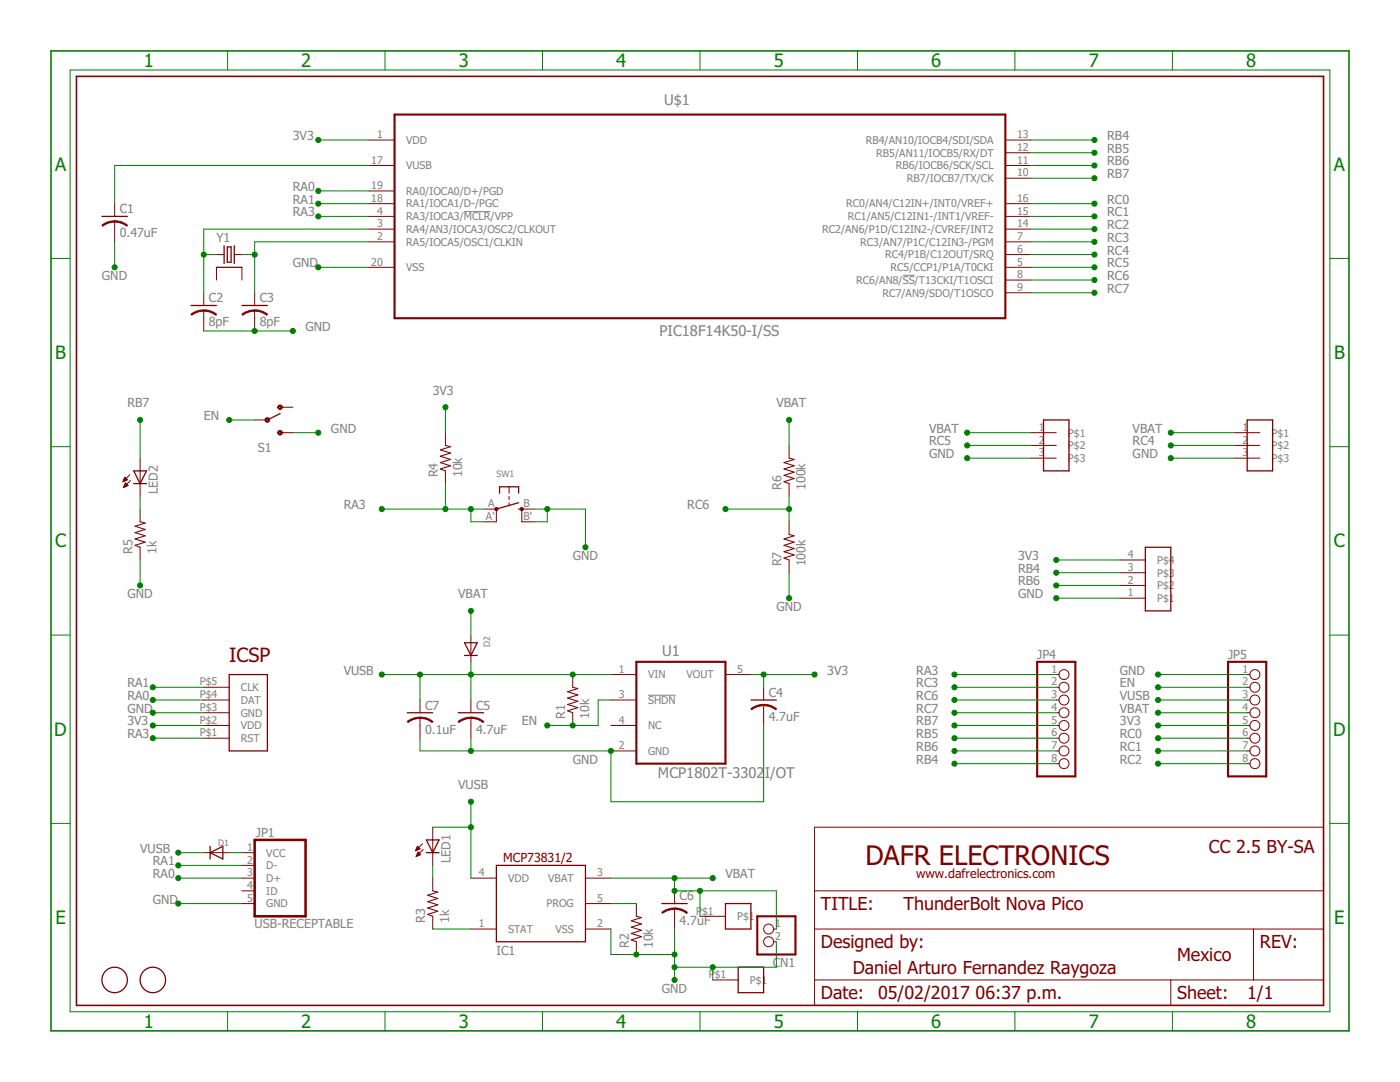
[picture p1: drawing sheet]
<svg xmlns="http://www.w3.org/2000/svg" width="279mm" height="216mm" viewBox="0 0 279 216" stroke-linecap="round" stroke-linejoin="round" font-family="sans-serif">
<path d="M92.6 42.2h5.3M180.2 54.9h2.3M129.3 138.7h5.5" fill="none" stroke="#808080" stroke-width=".2"/>
<path d="M50.8 167.6h10.2v15.2h-10.2z" fill="none" stroke="#800000" stroke-width=".51"/>
<g fill="none" stroke="#800000" stroke-width=".2">
<path d="M73.7 27.9h5M73.7 33h5M73.7 38.1h5M200.6 27.9h5.1M200.6 33h5.1M200.6 30.5h5.1M200.6 35.6h5.1M22.9 40.6v2.6M22.9 44.2v4.1M40.7 58.4v2.6M43.2 50.8h1.5M43.2 53.3v2.6"/>
<path d="M46.8 50.8h1.5M48.3 53.3v2.6M50.8 58.4v2.6M73.7 40.6h5M73.7 43.2h5M73.7 45.7h5M73.7 48.3h5M73.7 53.3h5M200.6 40.6h5.1M200.6 43.2h5.1M200.6 45.7h5.1M200.6 48.3h5.1"/>
<path d="M200.6 53.3h5.1M200.6 50.8h5.1M200.6 55.9h5.1M200.6 58.4h5.1M40.7 62v4M50.8 62v4M24.6 96.1h.1M24.6 95.9h.4M24.7 95.8h.6M24.7 97.3h.1M24.7 95.7h.7M24.7 97.1h.3"/>
<path d="M24.8 95.6h.4M24.8 97h.5M24.8 95.4h.3M24.8 96.9h.7M24.9 95.3h.1M24.9 96.8h.5M24.9 95.2l.5 .5-.9 .4zM24.9 96.6h.4M25 96.5h.2M25 96.4h.1M25 96.4l-.3 .9M25 96.4l.5 .5"/>
<path d="M25.5 96.9l-.8 .4M25.9 94.7l-1.4 1.4M26.1 95.9l-1.4 1.4M28 91.4v7.6M50.8 83.8h2.6M55.9 86.3h2.5M55.9 81.3h2.5M88.9 86.3v2.6M88.9 94v2.5M101.6 97.1v1.3M101.6 99v.7M157.5 88.9v2.5"/>
<path d="M157.5 96.5v2.5M205.7 86.3h5.1M205.7 88.9h5.1M205.7 91.4h5.1M246.4 86.3h5M246.4 88.9h5M246.4 91.4h5M28 101.6v2.5M28 109.2v2.5M96.5 101.6h2.6v2.5h-2.6M101.6 100.3v.6M106.7 101.6h-2.6v2.5h2.6"/>
<path d="M157.5 104.1v2.6M157.5 111.7v2.6M223.5 119.4h5.1M223.5 116.8h5.1M223.5 114.3h5.1M223.5 111.7h5.1M40.7 137.1h5M40.7 139.7h5M83.8 139.7v2.5M94 127v5.1M94 139.7v2.5M114.3 134.6v2.5"/>
<path d="M121.9 134.6h5.1M121.9 139.7h5.1M144.8 134.6h5.1M152.4 137.1v2.6M210.8 134.6h.6M210.8 137.1h.6M210.8 139.7h.6M248.9 134.6h.5M248.9 137.1h.5M248.9 139.7h.5M40.7 142.2h5M40.7 144.8h5"/>
<path d="M40.7 147.3h5M83.8 143.2v4.1M94 143.2v4.1M114.3 142.2v2.6M121.9 144.8h5.1M121.9 149.8h5.1M152.4 140.7v4.1M210.8 142.2h.6M210.8 144.8h.6M210.8 147.3h.6M210.8 149.8h.6M210.8 152.4h.6"/>
<path d="M248.9 142.2h.5M248.9 144.8h.5M248.9 147.3h.5M248.9 149.8h.5M248.9 152.4h.5M40.7 170.1h5M48.3 170.1h2.5M48.3 172.7h2.5M48.3 175.2h2.5M48.3 177.8h2.5M83 169.7h.1M83 169.6h.3"/>
<path d="M83.1 169.5h.5M83.1 169.4h.7M83.1 170.8h.1M83.1 170.7h.4M83.2 169.2h.5M83.2 169.1h.4M83.2 170.6h.6M83.2 170.5h.7M83.3 169h.2M83.3 168.9l-.4 .9M83.3 168.9l.5 .5M83.3 168.9h.1"/>
<path d="M83.3 170.3h.5M83.4 170.2h.3M83.4 170.1h.1M83.4 170l.5 .5-.8 .4zM83.8 169.4l-.9 .4M84.3 168.4l-1.4 1.4M84.5 169.5l-1.4 1.4M86.4 165.1v7.6M86.4 175.2v2.6M94 175.2h5.1M116.8 175.2h5.1M134.6 177.8v2.5"/>
<path d="M162.6 177.8h101.5M162.6 165.1h101.5v35.5h-101.5zM48.3 180.3h2.5M86.4 182.8v2.6M94 185.4h5.1M116.8 180.3h5.1M116.8 185.4h5.1M127 180.3v2.5M127 187.9v2.6M134.6 181.3v4.1M139.7 182.8h5.1M142.2 195.5h5.1"/>
<path d="M154.4 185.4h.5M154.4 187.9h.5M162.6 185.4h101.5M162.6 195.5h101.5M233.7 195.5v5.1M250.2 185.4v10.1"/>
<circle cx="212.3" cy="134.6" r=".99"/>
<circle cx="212.3" cy="137.1" r=".99"/>
<circle cx="212.3" cy="139.7" r=".99"/>
<circle cx="250.4" cy="134.6" r=".99"/>
<circle cx="250.4" cy="139.7" r=".99"/>
<circle cx="250.4" cy="137.1" r=".99"/>
<circle cx="212.3" cy="149.8" r=".99"/>
<circle cx="212.3" cy="144.8" r=".99"/>
<circle cx="212.3" cy="152.4" r=".99"/>
<circle cx="212.3" cy="142.2" r=".99"/>
<circle cx="212.3" cy="147.3" r=".99"/>
<circle cx="250.4" cy="142.2" r=".99"/>
<circle cx="250.4" cy="147.3" r=".99"/>
<circle cx="250.4" cy="149.8" r=".99"/>
<circle cx="250.4" cy="152.4" r=".99"/>
<circle cx="250.4" cy="144.8" r=".99"/>
<circle cx="153.4" cy="187.9" r=".99"/>
<circle cx="153.4" cy="185.4" r=".99"/>
</g>
<path d="M15.3 15.2h248.8v185.4h-248.8z" fill="none" stroke="#800000" stroke-width=".32"/>
<path d="M78.7 22.9h121.9v40.6h-121.9zM127 132.1h17.8v20.3h-17.8zM207 132.1h7.6v22.8h-7.6zM245.1 132.1h7.6v22.8h-7.6zM151.1 182.8h7.6v7.7h-7.6z" fill="none" stroke="#800000" stroke-width=".42"/>
<g fill="none" stroke="#800000" stroke-width=".25">
<path d="M20.3 43.2h5.1M43.2 53.3h5.1M44.7 49v3.6M45.4 49.3h.7v3h-.7zM46.8 49v3.6M38.1 61h5.1M48.3 61h5.1M26.7 94h2.5l-1.2 2.5zM26.7 96.5h2.5M55.9 82.5l-2.5 1.3M99.7 98.4v-1.3h3.8v1.3M208.3 83.8h5v10.2h-5z"/>
<path d="M248.9 83.8h5.1v10.2h-5.1zM103.5 101.6h.6M103.5 100.3l-4.4 1.3M228.6 109.2h5.1v12.7h-5.1zM45.7 134.6h7.7v15.2h-7.7zM92.7 128.2h2.5l-1.2 2.6zM92.7 130.8h2.5M149.9 139.7h5M81.3 142.2h5.1M91.4 142.2h5.1M41.9 170.1l2.6-1.2v2.5zM41.9 168.9v2.5"/>
<path d="M85.1 167.6h2.5l-1.2 2.5zM85.1 170.1h2.5M99.1 172.7h17.7v15.2h-17.7zM132.1 180.3h5.1M144.8 180.3h5.1v5.1h-5.1zM147.3 193h5.1v5.1h-5.1z"/>
<circle cx="22.9" cy="195.5" r="2.54"/>
<circle cx="30.5" cy="195.5" r="2.54"/>
</g>
<path d="M88.9 88.9l1 .2-2 .7 2 .6-2 .6 2 .7-2 .6 2 .6-2 .7 1 .4M157.5 91.4l1 .3-2 .6 2 .6-2 .7 2 .6-2 .6 2 .7-2 .6 1 .4M28 104.1l1 .3-2.1 .6 2.1 .6-2.1 .7 2.1 .6-2.1 .6 2.1 .7-2.1 .6 1.1 .4M157.5 106.7l1 .2-2 .6 2 .7-2 .6 2 .7-2 .6 2 .6-2 .7 1 .3M114.3 137.1l1 .3-2 .6 2 .7-2 .6 2 .6-2 .7 2 .6-2 .6 1 .4M86.4 177.8l1 .2-2.1 .6 2.1 .7-2.1 .6 2.1 .7-2.1 .6 2.1 .6-2.1 .7 1.1 .3M127 182.8l1 .3-2 .6 2 .7-2 .6 2 .6-2 .7 2 .6-2 .6 1 .4" fill="none" stroke="#800000" stroke-width=".21"/>
<g fill="#800000" stroke="#800000" stroke-width=".2">
<path d="M55.6 80.9a.46 .46 0 0 1 .7 .2 .46 .46 0 0 1-.3 .6 .46 .46 0 0 1-.6-.4h.2a.26 .26 0 0 1 .4-.3 .26 .26 0 0 1 .1 .4 .26 .26 0 0 1-.4 0l-.3-.1z" fill-rule="evenodd"/>
<path d="M55.6 86a.46 .46 0 0 1 .7 .1 .46 .46 0 0 1-.3 .7 .46 .46 0 0 1-.6-.5h.2a.26 .26 0 0 1 .4-.2 .26 .26 0 0 1 .1 .4 .26 .26 0 0 1-.4 0l-.3-.2z" fill-rule="evenodd"/>
<path d="M53.1 83.4a.46 .46 0 0 1 .7 .2 .46 .46 0 0 1-.3 .6 .46 .46 0 0 1-.6-.4h.2a.26 .26 0 0 1 .3-.3 .26 .26 0 0 1 .2 .4 .26 .26 0 0 1-.5 0l-.2-.1z" fill-rule="evenodd"/>
<path d="M22.9 44h.3a3.9 3.9 0 0 1 2.2 .9l-.1 .2-.9-.5-1.5-.3z" fill-rule="evenodd"/>
<path d="M20.3 44.9l1.2-.6 1.4-.2v.2l-1 .1-1.4 .7z" fill-rule="evenodd"/>
<path d="M40.7 61.8l1.3 .2 1.2 .7-.1 .2-1.4-.7-1-.1z" fill-rule="evenodd"/>
<path d="M38.1 62.7l1.2-.6 1.4-.3v.3l-1.1 .1-1.3 .7z" fill-rule="evenodd"/>
<path d="M50.8 61.8l1.4 .2 1.2 .7-.2 .2-1.4-.7-1-.1z" fill-rule="evenodd"/>
<path d="M48.3 62.7l1.2-.6 1.3-.3v.3l-1 .1-1.4 .7z" fill-rule="evenodd"/>
<path d="M152.4 140.5h.3a3.9 3.9 0 0 1 2.3 .9l-.2 .2-1.4-.7-1-.1z" fill-rule="evenodd"/>
<path d="M149.9 141.4l1.1-.6 1.4-.2v.2l-1 .1-1.4 .7z" fill-rule="evenodd"/>
<path d="M94 143.1h.3a3.9 3.9 0 0 1 2.3 .9l-.2 .2-1.4-.7-1-.2z" fill-rule="evenodd"/>
<path d="M91.4 144l1.2-.7 1.4-.2v.3l-1 .1-1.4 .7z" fill-rule="evenodd"/>
<path d="M134.6 181.2l1.4 .2 1.2 .7-.2 .2-.9-.6-1.5-.3z" fill-rule="evenodd"/>
<path d="M132.1 182.1l1.2-.7 1.3-.2v.2l-1.5 .3-.9 .5z" fill-rule="evenodd"/>
<path d="M83.8 143.1h.3a3.9 3.9 0 0 1 2.3 .9l-.2 .2-1.3-.7-1.1-.2z" fill-rule="evenodd"/>
<path d="M81.3 144l1.2-.7 1.3-.2v.3l-1 .1-1.4 .7z" fill-rule="evenodd"/>
<circle cx="99.1" cy="101.6" r=".32"/>
<circle cx="104.1" cy="101.6" r=".32"/>
</g>
<path d="M10.2 10.2h259v195.5h-259z" fill="none" stroke="#008000" stroke-width=".32"/>
<g fill="none" stroke="#008000" stroke-width=".2">
<path d="M14 14h251.4v187.9h-251.4zM45.4 10.2v3.8M76.8 10.2v3.8M108.3 10.2v3.8M139.7 10.2v3.8M171.1 10.2v3.8M202.5 10.2v3.8M234 10.2v3.8M63.5 38.1h10.2M63.5 27.9h10.2M73.7 33h-50.8v7.6M205.7 27.9h12.7"/>
<path d="M205.7 33h12.7M205.7 35.6h12.7M205.7 30.5h12.7M10.2 51.6h3.8M22.9 48.3v5M40.7 50.8h2.5M48.3 50.8h2.5M63.5 40.6h10.2M63.5 53.3h10.2M63.5 43.2h10.2M73.7 45.7h-33v12.7M73.7 48.3h-22.9v10.1"/>
<path d="M205.7 40.6h12.7M205.7 53.3h12.7M205.7 43.2h12.7M205.7 50.8h12.7M205.7 45.7h12.7M205.7 48.3h12.7M205.7 55.9h12.7M205.7 58.4h12.7M265.4 51.6h3.8M40.7 66h17.7M10.2 89.1h3.8M28 83.8v7.6"/>
<path d="M28 99v2.6M45.7 83.8h5.1M58.4 86.3h5.1M88.9 81.3v5M88.9 96.5v5.1M157.5 83.8v5.1M157.5 99v5.1M193 86.3h12.7M193 91.4h12.7M193 88.9h12.7M233.7 86.3h12.7M233.7 91.4h12.7"/>
<path d="M233.7 88.9h12.7M265.4 89.1h3.8M28 111.7v5.1M76.2 101.6h20.3M94 101.6v2.5h2.5M106.7 101.6h10.1v7.6M109.2 101.6v2.5h-2.5M144.8 101.6h12.7M157.5 114.3v5.1M210.8 111.7h12.7M210.8 119.4h12.7M210.8 114.3h12.7"/>
<path d="M210.8 116.8h12.7M10.2 126.7h3.8M30.5 139.7h10.2M30.5 137.1h10.2M76.2 134.6h45.7M83.8 134.6v5.1M94 121.9v5.1M94 132.1v7.6M121.9 139.7h-2.5v5.1h-10.2M149.9 134.6h12.7M152.4 134.6v2.5M190.5 139.7h20.3"/>
<path d="M190.5 137.1h20.3M190.5 134.6h20.3M231.1 139.7h17.8M231.1 137.1h17.8M231.1 134.6h17.8M265.4 126.7h3.8M30.5 144.8h10.2M30.5 142.2h10.2M30.5 147.3h10.2M94 147.3v2.5M94 160v15.2M152.4 144.8v15.2h-30.5v-10.2h-38.1v-2.5"/>
<path d="M190.5 144.8h20.3M190.5 142.2h20.3M190.5 149.8h20.3M190.5 147.3h20.3M190.5 152.4h20.3M231.1 144.8h17.8M231.1 142.2h17.8M231.1 149.8h17.8M231.1 147.3h17.8M231.1 152.4h17.8M10.2 164.3h3.8M35.6 175.2h12.7"/>
<path d="M35.6 172.7h12.7M35.6 170.1h5.1M45.7 170.1h2.6M86.4 165.1h7.6M86.4 172.7v2.5M121.9 175.2h20.3M134.6 175.2v2.6h20.3v7.6M139.7 177.8v5M265.4 164.3h3.8M35.6 180.3h12.7M86.4 185.4h7.6M121.9 180.3h5.1"/>
<path d="M121.9 185.4v5.1h12.7M134.6 185.4v10.1M142.2 193v2.5M154.9 187.9v5.1h-20.3M45.4 201.9v3.8M76.8 201.9v3.8M108.3 201.9v3.8M139.7 201.9v3.8M171.1 201.9v3.8M202.5 201.9v3.8M234 201.9v3.8"/>
</g>
<g fill="#008000" stroke="#008000" stroke-width=".2">
<circle cx="63.5" cy="38.1" r=".51"/>
<circle cx="30.5" cy="139.7" r=".51"/>
<circle cx="35.6" cy="175.2" r=".51"/>
<circle cx="63.5" cy="40.6" r=".51"/>
<circle cx="30.5" cy="137.1" r=".51"/>
<circle cx="35.6" cy="172.7" r=".51"/>
<circle cx="63.5" cy="27.9" r=".51"/>
<circle cx="30.5" cy="144.8" r=".51"/>
<circle cx="152.4" cy="134.6" r=".51"/>
<circle cx="162.6" cy="134.6" r=".51"/>
<circle cx="88.9" cy="81.3" r=".51"/>
<circle cx="210.8" cy="111.7" r=".51"/>
<circle cx="231.1" cy="144.8" r=".51"/>
<circle cx="63.5" cy="53.3" r=".51"/>
<circle cx="30.5" cy="142.2" r=".51"/>
<circle cx="22.9" cy="53.3" r=".51"/>
<circle cx="50.8" cy="66" r=".51"/>
<circle cx="58.4" cy="66" r=".51"/>
<circle cx="35.6" cy="180.3" r=".51"/>
<circle cx="134.6" cy="190.5" r=".51"/>
<circle cx="127" cy="190.5" r=".51"/>
<circle cx="134.6" cy="195.5" r=".51"/>
<circle cx="134.6" cy="193" r=".51"/>
<circle cx="142.2" cy="193" r=".51"/>
<circle cx="109.2" cy="101.6" r=".51"/>
<circle cx="116.8" cy="109.2" r=".51"/>
<circle cx="157.5" cy="119.4" r=".51"/>
<circle cx="63.5" cy="86.3" r=".51"/>
<circle cx="28" cy="116.8" r=".51"/>
<circle cx="210.8" cy="119.4" r=".51"/>
<circle cx="193" cy="91.4" r=".51"/>
<circle cx="233.7" cy="91.4" r=".51"/>
<circle cx="231.1" cy="134.6" r=".51"/>
<circle cx="121.9" cy="149.8" r=".51"/>
<circle cx="94" cy="149.8" r=".51"/>
<circle cx="63.5" cy="43.2" r=".51"/>
<circle cx="30.5" cy="147.3" r=".51"/>
<circle cx="94" cy="101.6" r=".51"/>
<circle cx="88.9" cy="101.6" r=".51"/>
<circle cx="76.2" cy="101.6" r=".51"/>
<circle cx="190.5" cy="134.6" r=".51"/>
<circle cx="40.7" cy="50.8" r=".51"/>
<circle cx="50.8" cy="50.8" r=".51"/>
<circle cx="35.6" cy="170.1" r=".51"/>
<circle cx="94" cy="134.6" r=".51"/>
<circle cx="76.2" cy="134.6" r=".51"/>
<circle cx="114.3" cy="134.6" r=".51"/>
<circle cx="83.8" cy="134.6" r=".51"/>
<circle cx="94" cy="160" r=".51"/>
<circle cx="94" cy="165.1" r=".51"/>
<circle cx="231.1" cy="139.7" r=".51"/>
<circle cx="94" cy="121.9" r=".51"/>
<circle cx="134.6" cy="175.2" r=".51"/>
<circle cx="142.2" cy="175.2" r=".51"/>
<circle cx="134.6" cy="177.8" r=".51"/>
<circle cx="139.7" cy="177.8" r=".51"/>
<circle cx="157.5" cy="83.8" r=".51"/>
<circle cx="193" cy="86.3" r=".51"/>
<circle cx="233.7" cy="86.3" r=".51"/>
<circle cx="231.1" cy="142.2" r=".51"/>
<circle cx="114.3" cy="144.8" r=".51"/>
<circle cx="109.2" cy="144.8" r=".51"/>
<circle cx="45.7" cy="83.8" r=".51"/>
<circle cx="231.1" cy="137.1" r=".51"/>
<circle cx="28" cy="83.8" r=".51"/>
<circle cx="218.4" cy="35.6" r=".51"/>
<circle cx="190.5" cy="144.8" r=".51"/>
<circle cx="218.4" cy="27.9" r=".51"/>
<circle cx="210.8" cy="114.3" r=".51"/>
<circle cx="190.5" cy="152.4" r=".51"/>
<circle cx="218.4" cy="30.5" r=".51"/>
<circle cx="190.5" cy="147.3" r=".51"/>
<circle cx="218.4" cy="33" r=".51"/>
<circle cx="210.8" cy="116.8" r=".51"/>
<circle cx="190.5" cy="149.8" r=".51"/>
<circle cx="218.4" cy="40.6" r=".51"/>
<circle cx="231.1" cy="147.3" r=".51"/>
<circle cx="218.4" cy="43.2" r=".51"/>
<circle cx="231.1" cy="149.8" r=".51"/>
<circle cx="218.4" cy="45.7" r=".51"/>
<circle cx="231.1" cy="152.4" r=".51"/>
<circle cx="218.4" cy="48.3" r=".51"/>
<circle cx="190.5" cy="137.1" r=".51"/>
<circle cx="218.4" cy="50.8" r=".51"/>
<circle cx="233.7" cy="88.9" r=".51"/>
<circle cx="218.4" cy="53.3" r=".51"/>
<circle cx="193" cy="88.9" r=".51"/>
<circle cx="218.4" cy="55.9" r=".51"/>
<circle cx="157.5" cy="101.6" r=".51"/>
<circle cx="144.8" cy="101.6" r=".51"/>
<circle cx="190.5" cy="139.7" r=".51"/>
<circle cx="218.4" cy="58.4" r=".51"/>
<circle cx="190.5" cy="142.2" r=".51"/>
</g>
<text font-size="5.4" fill="#800000" x="172.7" y="172.7">DAFR ELECTRONICS</text>
<text font-size="3.9" fill="#800000" x="45.7" y="132.1">ICSP</text>
<g font-size="3.7" fill="#008000">
<text x="28.7" y="13.4">1</text>
<text x="60.1" y="13.4">2</text>
<text x="91.6" y="13.4">3</text>
<text x="123" y="13.4">4</text>
<text x="154.4" y="13.4">5</text>
<text x="185.8" y="13.4">6</text>
<text x="217.3" y="13.4">7</text>
<text x="248.7" y="13.4">8</text>
<text x="11" y="34.1">A</text>
<text x="266.2" y="34.1">A</text>
<text x="11" y="71.6">B</text>
<text x="266.2" y="71.6">B</text>
<text x="11" y="109.2">C</text>
<text x="266.2" y="109.2">C</text>
<text x="10.8" y="146.8">D</text>
<text x="266.1" y="146.8">D</text>
<text x="11" y="184.4">E</text>
<text x="266.3" y="184.4">E</text>
<text x="28.7" y="205.1">1</text>
<text x="60.1" y="205.1">2</text>
<text x="91.6" y="205.1">3</text>
<text x="123" y="205.1">4</text>
<text x="154.4" y="205.1">5</text>
<text x="185.8" y="205.1">6</text>
<text x="217.3" y="205.1">7</text>
<text x="248.7" y="205.1">8</text>
</g>
<g font-size="3.6" fill="#800000">
<text x="241.3" y="170.1">CC 2.5 BY-SA</text>
<text x="163.8" y="181.6">TITLE:</text>
<text x="180.3" y="181.6">ThunderBolt Nova Pico</text>
<text x="163.8" y="189.2">Designed by:</text>
<text x="234.9" y="191.7">Mexico</text>
<text x="251.4" y="189.2">REV:</text>
<text x="170.2" y="194.3">Daniel Arturo Fernandez Raygoza</text>
<text x="163.8" y="199.3">Date:</text>
<text x="175.3" y="199.3">05/02/2017</text>
<text x="194.7" y="199.3">06:37 p.m.</text>
<text x="234.9" y="199.3">Sheet:</text>
<text x="248.9" y="199.3">1/1</text>
</g>
<g font-size="2.9" fill="#808080">
<text x="132.5" y="20.9">U$1</text>
<text x="131.6" y="67.1">PIC18F14K50-I/SS</text>
<text x="132.1" y="131">U1</text>
<text x="131.3" y="155.2">MCP1802T-3302</text>
<text x="152.6" y="155.2">I/OT</text>
</g>
<g font-size="2.5" fill="#808080">
<text x="58.4" y="27.9">3V3</text>
<text x="221" y="27.9">RB4</text>
<text x="221" y="35.6">RB7</text>
<text x="221" y="30.5">RB5</text>
<text x="221" y="33">RB6</text>
<text x="58.4" y="38.1">RA0</text>
<text x="58.4" y="40.6">RA1</text>
<text x="221" y="40.6">RC0</text>
<text x="23.9" y="47.4">0.47uF</text>
<text x="23.9" y="42.5">C1</text>
<text x="58.4" y="43.2">RA3</text>
<text x="221" y="43.2">RC1</text>
<text x="221" y="45.7">RC2</text>
<text x="43.2" y="48.3">Y1</text>
<text x="58.4" y="53.3">GND</text>
<text x="221" y="48.3">RC3</text>
<text x="221" y="50.8">RC4</text>
<text x="221" y="53.3">RC5</text>
<text x="20.3" y="55.9">GND</text>
<text x="221" y="55.9">RC6</text>
<text x="221" y="58.4">RC7</text>
<text x="41.7" y="65.1">8pF</text>
<text x="41.7" y="60.3">C2</text>
<text x="51.8" y="65.1">8pF</text>
<text x="51.8" y="60.3">C3</text>
<text x="61" y="66">GND</text>
<text x="25.4" y="81.3">RB7</text>
<text x="40.7" y="83.8">EN</text>
<text x="86.4" y="78.7">3V3</text>
<text x="154.9" y="81.3">VBAT</text>
<text x="66.1" y="86.3">GND</text>
<text x="185.4" y="86.3">VBAT</text>
<text x="185.4" y="88.9">RC5</text>
<text x="226" y="86.3">VBAT</text>
<text x="226" y="88.9">RC4</text>
<text x="51.4" y="90.2">S1</text>
<text x="87.4" y="95.2" transform="rotate(-90 87.4 95.2)">R4</text>
<text x="92.2" y="95.2" transform="rotate(-90 92.2 95.2)">10k</text>
<text x="185.4" y="91.4">GND</text>
<text x="226" y="91.4">GND</text>
<text x="31.5" y="98.5" transform="rotate(-90 31.5 98.5)">LED2</text>
<text x="68.6" y="101.6">RA3</text>
<text x="137.2" y="101.6">RC6</text>
<text x="156" y="97.8" transform="rotate(-90 156 97.8)">R6</text>
<text x="160.8" y="97.8" transform="rotate(-90 160.8 97.8)">100k</text>
<text x="26.5" y="110.5" transform="rotate(-90 26.5 110.5)">R5</text>
<text x="31.3" y="110.5" transform="rotate(-90 31.3 110.5)">1k</text>
<text x="114.3" y="111.7">GND</text>
<text x="156" y="113" transform="rotate(-90 156 113)">R7</text>
<text x="160.8" y="113" transform="rotate(-90 160.8 113)">100k</text>
<text x="203.2" y="111.7">3V3</text>
<text x="25.4" y="119.4">GND</text>
<text x="91.4" y="119.4">VBAT</text>
<text x="203.2" y="119.4">GND</text>
<text x="203.2" y="114.3">RB4</text>
<text x="203.2" y="116.8">RB6</text>
<text x="154.9" y="121.9">GND</text>
<text x="207" y="131.4">JP4</text>
<text x="245.1" y="131.4">JP5</text>
<text x="25.4" y="137.1">RA1</text>
<text x="68.6" y="134.6">VUSB</text>
<text x="165.1" y="134.6">3V3</text>
<text x="182.9" y="134.6">RA3</text>
<text x="182.9" y="137.1">RC3</text>
<text x="223.5" y="134.6">GND</text>
<text x="223.5" y="137.1">EN</text>
<text x="25.4" y="139.7">RA0</text>
<text x="25.4" y="142.2">GND</text>
<text x="84.8" y="141.6">C7</text>
<text x="95" y="141.6">C5</text>
<text x="112.8" y="143.5" transform="rotate(-90 112.8 143.5)">R1</text>
<text x="117.6" y="143.5" transform="rotate(-90 117.6 143.5)">10k</text>
<text x="153.4" y="143.9">4.7uF</text>
<text x="153.4" y="139">C4</text>
<text x="182.9" y="139.7">RC6</text>
<text x="182.9" y="142.2">RC7</text>
<text x="223.5" y="139.7">VUSB</text>
<text x="223.5" y="142.2">VBAT</text>
<text x="25.4" y="144.8">3V3</text>
<text x="25.4" y="147.3">RA3</text>
<text x="84.8" y="146.4">0.1uF</text>
<text x="95" y="146.4">4.7uF</text>
<text x="104.1" y="144.8">EN</text>
<text x="182.9" y="144.8">RB7</text>
<text x="182.9" y="147.3">RB5</text>
<text x="182.9" y="149.8">RB6</text>
<text x="223.5" y="144.8">3V3</text>
<text x="223.5" y="147.3">RC0</text>
<text x="223.5" y="149.8">RC1</text>
<text x="114.3" y="152.4">GND</text>
<text x="182.9" y="152.4">RB4</text>
<text x="223.5" y="152.4">RC2</text>
<text x="91.4" y="157.4">VUSB</text>
<text x="51.1" y="167.1">JP1</text>
<text x="28" y="170.1">VUSB</text>
<text x="30.5" y="172.7">RA1</text>
<text x="89.9" y="172.2" transform="rotate(-90 89.9 172.2)">LED1</text>
<text x="30.5" y="175.2">RA0</text>
<text x="135.6" y="179.7">C6</text>
<text x="144.8" y="175.2">VBAT</text>
<text x="30.5" y="180.3">GND</text>
<text x="50.8" y="185.1">USB-RECEPTABLE</text>
<text x="84.9" y="184.1" transform="rotate(-90 84.9 184.1)">R3</text>
<text x="89.7" y="184.1" transform="rotate(-90 89.7 184.1)">1k</text>
<text x="135.6" y="184.5">4.7uF</text>
<text x="99.1" y="190.5">IC1</text>
<text x="125.5" y="189.2" transform="rotate(-90 125.5 189.2)">R2</text>
<text x="130.3" y="189.2" transform="rotate(-90 130.3 189.2)">10k</text>
<text x="154.2" y="192.9">CN1</text>
<text x="132.1" y="198.1">GND</text>
</g>
<g font-size="2.5" fill="#800000">
<text x="100.4" y="171.9">MCP73831/2</text>
<text x="182.9" y="175.2">www.dafrelectronics.com</text>
</g>
<g font-size="2.1" fill="#808080">
<text x="75.2" y="27.6">1</text>
<text x="81.1" y="28.7">VDD</text>
<text x="172.8" y="28.7">RB4/AN10/IOCB4/SDI/SDA</text>
<text x="203" y="27.6">13</text>
<text x="74.1" y="32.7">17</text>
<text x="81.1" y="33.8">VUSB</text>
<text x="174.9" y="31.2">RB5/AN11/IOCB5/RX/DT</text>
<text x="178.8" y="33.8">RB6/IOCB6/SCK/SCL</text>
<text x="203" y="30.1">12</text>
<text x="203" y="32.7">11</text>
<text x="203" y="35.2">10</text>
<text x="74.1" y="37.7">19</text>
<text x="74.1" y="40.3">18</text>
<text x="81.1" y="38.9">RA0/IOCA0/D+/PGD</text>
<text x="81.1" y="41.4">RA1/IOCA1/D-/PGC</text>
<text x="168.8" y="41.4">RC0/AN4/C12IN+/INT0/VREF+</text>
<text x="181" y="36.3">RB7/IOCB7/TX/CK</text>
<text x="203" y="40.3">16</text>
<text x="75.2" y="42.8">4</text>
<text x="75.2" y="45.4">3</text>
<text x="75.2" y="47.9">2</text>
<text x="81.1" y="43.9">RA3/IOCA3/MCLR/VPP</text>
<text x="81.1" y="46.5">RA4/AN3/IOCA3/OSC2/CLKOUT</text>
<text x="164.1" y="46.5">RC2/AN6/P1D/C12IN2-/CVREF/INT2</text>
<text x="169.2" y="43.9">RC1/AN5/C12IN1-/INT1/VREF-</text>
<text x="203" y="42.8">15</text>
<text x="203" y="45.4">14</text>
<text x="203" y="47.9">7</text>
<text x="74.1" y="53">20</text>
<text x="81.1" y="49">RA5/IOCA5/OSC1/CLKIN</text>
<text x="171.7" y="49">RC3/AN7/P1C/C12IN3-/PGM</text>
<text x="176.6" y="51.6">RC4/P1B/C12OUT/SRQ</text>
<text x="203" y="50.4">6</text>
<text x="203" y="53">5</text>
<text x="81.1" y="54.1">VSS</text>
<text x="170.9" y="56.6">RC6/AN8/SS/T13CKI/T1OSCI</text>
<text x="176.1" y="59.2">RC7/AN9/SDO/T1OSCO</text>
<text x="177.7" y="54.1">RC5/CCP1/P1A/T0CKI</text>
<text x="203" y="55.5">8</text>
<text x="203" y="58.1">9</text>
<text x="207.3" y="86">1</text>
<text x="207.3" y="88.5">2</text>
<text x="213.1" y="87.1">P$1</text>
<text x="213.1" y="89.6">P$2</text>
<text x="247.9" y="86">1</text>
<text x="247.9" y="88.5">2</text>
<text x="253.8" y="87.1">P$1</text>
<text x="253.8" y="89.6">P$2</text>
<text x="207.3" y="91.1">3</text>
<text x="213.1" y="92.2">P$3</text>
<text x="247.9" y="91.1">3</text>
<text x="253.8" y="92.2">P$3</text>
<text x="97.4" y="101.2">A</text>
<text x="104.5" y="101.2">B</text>
<text x="97" y="103.8">A'</text>
<text x="104.5" y="103.8">B'</text>
<text x="225.1" y="113.9">3</text>
<text x="225.1" y="111.4">4</text>
<text x="230.9" y="112.5">P$4</text>
<text x="225.1" y="119">1</text>
<text x="225.1" y="116.5">2</text>
<text x="230.9" y="117.6">P$2</text>
<text x="230.9" y="115">P$3</text>
<text x="230.9" y="120.1">P$1</text>
<text x="39.9" y="136.8">P$5</text>
<text x="48.1" y="137.9">CLK</text>
<text x="123.5" y="134.2">1</text>
<text x="129.3" y="135.4">VIN</text>
<text x="137" y="135.4">VOUT</text>
<text x="147.1" y="134.2">5</text>
<text x="209.8" y="134.2">1</text>
<text x="209.8" y="136.8">2</text>
<text x="247.9" y="134.2">1</text>
<text x="247.9" y="136.8">2</text>
<text x="39.9" y="141.9">P$3</text>
<text x="39.9" y="139.3">P$4</text>
<text x="48.1" y="143">GND</text>
<text x="48.1" y="140.4">DAT</text>
<text x="123.5" y="139.3">3</text>
<text x="129.3" y="140.4">SHDN</text>
<text x="209.8" y="139.3">3</text>
<text x="209.8" y="141.9">4</text>
<text x="247.9" y="139.3">3</text>
<text x="247.9" y="141.9">4</text>
<text x="39.9" y="146.9">P$1</text>
<text x="39.9" y="144.4">P$2</text>
<text x="48.1" y="148.1">RST</text>
<text x="48.1" y="145.5">VDD</text>
<text x="123.5" y="149.5">2</text>
<text x="123.5" y="144.4">4</text>
<text x="129.3" y="145.5">NC</text>
<text x="209.8" y="144.4">5</text>
<text x="209.8" y="146.9">6</text>
<text x="209.8" y="149.5">7</text>
<text x="247.9" y="144.4">5</text>
<text x="247.9" y="146.9">6</text>
<text x="247.9" y="149.5">7</text>
<text x="129.3" y="150.6">GND</text>
<text x="209.8" y="152">8</text>
<text x="247.9" y="152">8</text>
<text x="49.3" y="169.8">1</text>
<text x="49.3" y="172.3">2</text>
<text x="53.2" y="170.9">VCC</text>
<text x="53.2" y="173.4">D-</text>
<text x="49.3" y="174.9">3</text>
<text x="49.3" y="177.4">4</text>
<text x="49.3" y="179.9">5</text>
<text x="53.2" y="176">D+</text>
<text x="53.2" y="178.5">ID</text>
<text x="95.6" y="174.9">4</text>
<text x="101.4" y="176">VDD</text>
<text x="109.4" y="176">VBAT</text>
<text x="119.2" y="174.9">3</text>
<text x="119.2" y="179.9">5</text>
<text x="53.2" y="181.1">GND</text>
<text x="95.6" y="185">1</text>
<text x="109.1" y="181.1">PROG</text>
<text x="119.2" y="185">2</text>
<text x="138.9" y="182.5">P</text>
<text x="140.1" y="182.5">$1</text>
<text x="147.1" y="183.6">P$1</text>
<text x="154.7" y="185">1</text>
<text x="101.4" y="186.1">STAT</text>
<text x="110.9" y="186.1">VSS</text>
<text x="154.7" y="187.6">2</text>
<text x="141.5" y="195.2">P</text>
<text x="142.7" y="195.2">$1</text>
<text x="149.7" y="196.3">P$1</text>
</g>
<g font-size="1.8" fill="#808080">
<text x="99.1" y="95.2">SW1</text>
<text x="97.8" y="129.2" transform="rotate(-90 97.8 129.2)">D2</text>
<text x="43.6" y="168.9">D</text>
<text x="44.8" y="168.9">1</text>
</g>
</svg>
